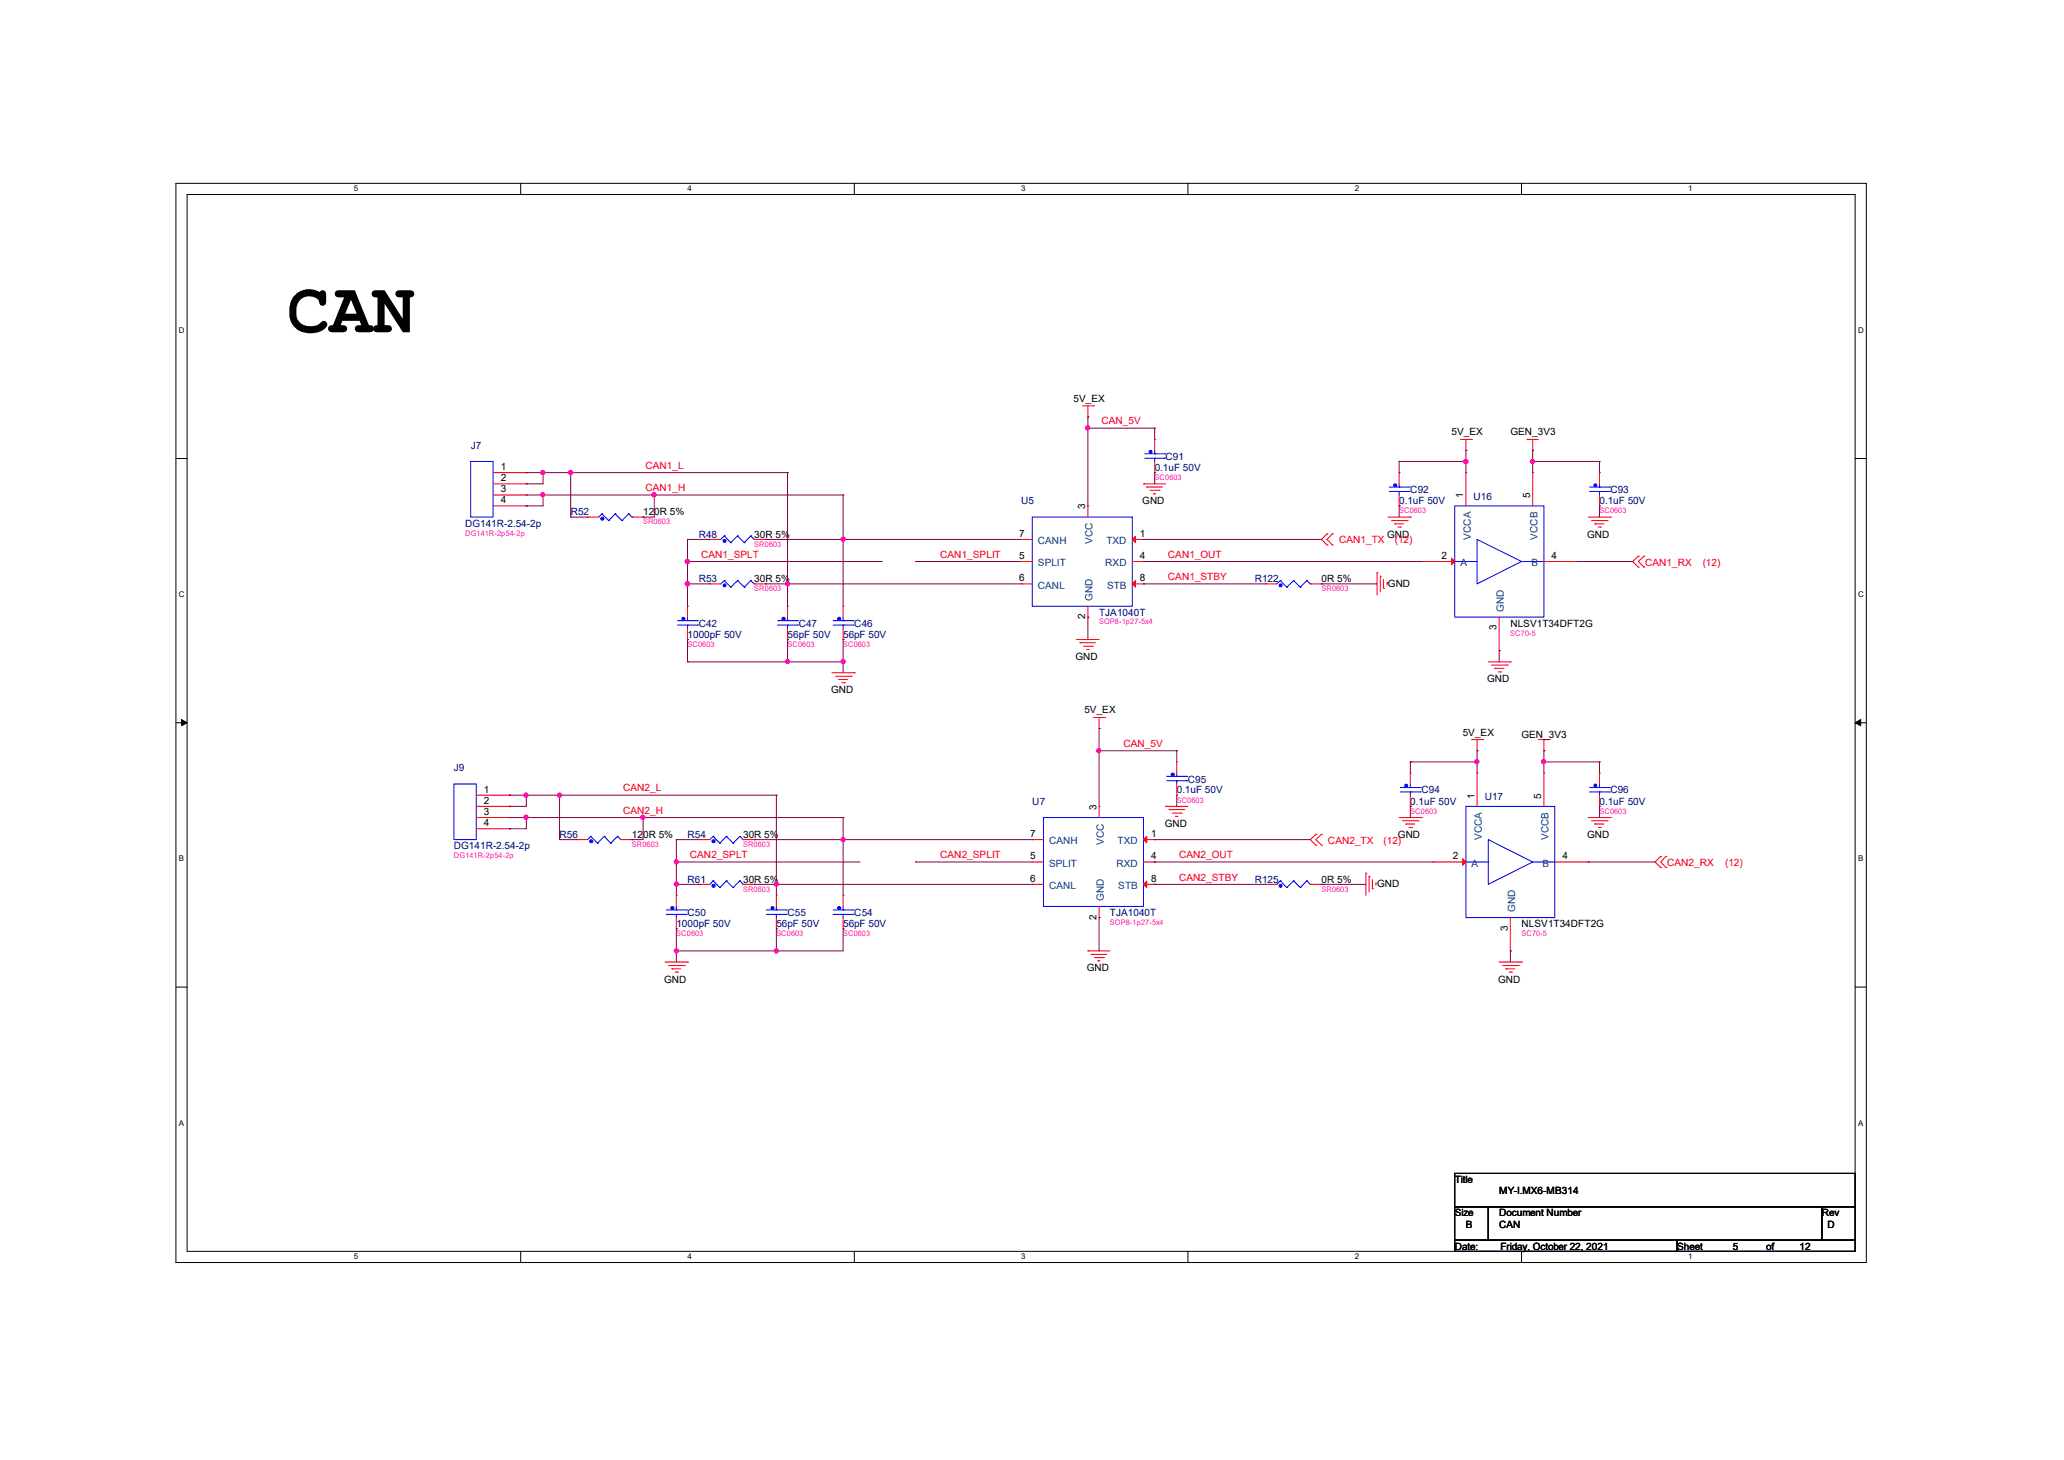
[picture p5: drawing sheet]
<svg xmlns="http://www.w3.org/2000/svg" width="297mm" height="210mm" viewBox="0 0 297 210" stroke-linecap="round" stroke-linejoin="round" font-family="sans-serif">
<path d="M25.3 26.4h243.3v155.2h-243.3zM26.9 28h240.1v152h-240.1z" fill="none" stroke="#000" stroke-width=".14"/>
<g fill="#fff">
<path d="M50.9 26.5h.6v1.2h-.6z"/>
<path d="M50.9 180.2h.6v1.2h-.6z"/>
</g>
<path d="M74.9 26.4v1.6M74.9 180v1.6" fill="none" stroke="#000" stroke-width=".14"/>
<g fill="#fff">
<path d="M98.9 26.5h.6v1.2h-.6z"/>
<path d="M98.9 180.2h.6v1.2h-.6z"/>
</g>
<path d="M122.9 26.4v1.6M122.9 180v1.6" fill="none" stroke="#000" stroke-width=".14"/>
<g fill="#fff">
<path d="M146.9 26.5h.6v1.2h-.6z"/>
<path d="M146.9 180.2h.6v1.2h-.6z"/>
</g>
<path d="M170.9 26.4v1.6M170.9 180v1.6" fill="none" stroke="#000" stroke-width=".14"/>
<g fill="#fff">
<path d="M194.9 26.5h.6v1.2h-.6z"/>
<path d="M194.9 180.2h.6v1.2h-.6z"/>
</g>
<path d="M218.9 26.4v1.6M218.9 180v1.6" fill="none" stroke="#000" stroke-width=".14"/>
<g fill="#fff">
<path d="M243 26.5h.5v1.2h-.5z"/>
<path d="M243 180.2h.5v1.2h-.5z"/>
<path d="M25.7 46.9h.8v1.2h-.8z"/>
<path d="M267.4 46.9h.7v1.2h-.7z"/>
<path d="M25.7 84.9h.8v1.2h-.8z"/>
<path d="M267.4 84.9h.7v1.2h-.7z"/>
</g>
<path d="M25.3 66h1.6M267 66h1.6" fill="none" stroke="#000" stroke-width=".14"/>
<g fill="#fff">
<path d="M25.7 122.9h.8v1.2h-.8z"/>
<path d="M267.4 122.9h.7v1.2h-.7z"/>
</g>
<path d="M25.3 104h1.6M267 104h1.6" fill="none" stroke="#000" stroke-width=".14"/>
<path d="M26.1 103.5l.8 .5-.8 .4zM267 104l.8-.5v.9z" fill="#000" stroke="#000" stroke-width=".14"/>
<g fill="#fff">
<path d="M25.7 161h.8v1.1h-.8z"/>
<path d="M267.4 161h.7v1.1h-.7z"/>
</g>
<path d="M25.3 142h1.6M267 142h1.6M209.3 168.8h57.7v4.8h-57.7zM209.3 173.6h4.9v4.8h-4.9zM209.3 178.4h32v1.6h-32zM214.2 173.6h48v4.8h-48zM241.3 178.4h25.7v1.6h-25.7zM262.2 173.6h4.8v4.8h-4.8z" fill="none" stroke="#000" stroke-width=".14"/>
<g fill="none" stroke="#f00" stroke-width=".14">
<path d="M155.7 58.4h1.7M156.5 60h.1M156.5 58.4v1.6M157.4 58.4h.1M71 69.6h4.7M71 68h4.7M71 71.2h4.7M71 72.8h4.7M75.7 68h.1M75.7 69.6h.1M75.7 71.2h.1M75.7 72.8h.1"/>
<path d="M84.5 74.4h.1M84.5 74.4h1.6M90.9 74.4h1.6M92.5 74.4h.1M102.2 77.6h.1M102.2 77.6h1.5M108.5 77.6h1.7M110.2 77.6h.1M146.9 77.6h.1M146.9 77.6h1.6M156.5 72.8h.1M156.5 72.8v1.6"/>
<path d="M162.9 77.6h1.6M164.5 69.6h.1M164.5 77.6h.1M164.5 69.6h3.2M165 70.1h.1M165 70.1h2.3M165.5 70.5h1.3M166 71h.1M166 71h.3M166.2 63.2h.1M166.2 68h.1M166.2 63.2v1.6"/>
<path d="M166.2 66.4v1.6M166.8 70.5h.1M191 76.8h.1M191 78.4h.1M191 76.8l-.8 .8 .8 .8M191.7 78.4h.1M191.7 76.8h.1M191.7 76.8l-.7 .8 .7 .8M199.7 74.4h3.2M200.2 74.9h2.3M200.7 75.4h.1M200.7 75.4h1.3"/>
<path d="M201.2 75.8h.3M201.3 68h.1M201.3 72.8h.1M201.3 68v1.6M201.3 71.2v1.6M201.5 75.8h.1M202.5 74.9h.1M202.9 74.4h.1M210.1 63.2h1.7M210.9 64.8h.1M210.9 68h.1M210.9 63.2v1.6"/>
<path d="M210.9 68v4.8M211.8 63.2h.1M219.8 63.2h.1M219.8 63.2h1.6M220.6 64.8h.1M220.6 68h.1M220.6 63.2v1.6M220.6 68v4.8M228.6 74.4h3.1M229 74.9h2.3M229.5 75.4h.1M229.5 75.4h1.3"/>
<path d="M230 75.8h.3M230.2 68h.1M230.2 72.8h.1M230.2 68v1.6M230.2 71.2v1.6M230.3 75.8h.1M231.3 74.9h.1M231.7 74.4h.1M98.9 87.2h.1M98.9 92h.1M98.9 87.2v1.6M98.9 90.4v1.6"/>
<path d="M102.2 84h.1M102.2 84h1.5M108.5 84h1.7M110.2 84h.1M113.3 87.2h.1M113.3 92h.1M113.3 87.2v1.6M113.3 90.4v1.6M119.7 96.8h3.2M120.2 97.3h2.3M120.7 97.7h.1M120.7 97.7h1.3"/>
<path d="M121.2 98.2h.3M121.3 87.2h.1M121.3 92h.1M121.3 87.2v1.6M121.3 90.4v1.6M121.5 98.2h.1M122.5 97.3h.1M122.9 96.8h.1M146.9 80.8h.1M146.9 84h.1M146.9 84h1.6M146.9 80.8h1.6"/>
<path d="M154.9 92h.1M154.9 92h3.3M155.4 92.5h.1M155.4 92.5h2.2M155.9 93h1.3M156.4 93.4h.1M156.4 93.4h.3M156.5 88.8h.1M156.5 87.2v1.6M157.2 93h.1M162.9 84h1.6M162.9 80.8h1.6"/>
<path d="M164.5 80.8h.1M164.5 84h.1M182.2 84h.1M182.2 84h1.5M188.6 84h1.6M190.2 84h.1M198.2 82.4h.1M198.2 82.4v3.2M198.6 82.9h.1M198.6 82.9v2.2M199.1 84.6h.1M199.1 83.4v1.2"/>
<path d="M199.6 83.8h.1M199.6 83.8v.4M204.6 80.8h.1M204.6 80.8h4.7M214.2 95.2h3.1M214.6 95.7h2.3M215.1 96.1h.1M215.1 96.1h1.3M215.6 96.6h.3M215.7 93.6h.1M215.7 88.8v4.8M215.9 96.6h.1"/>
<path d="M216.9 95.7h.1M217.3 95.2h.1M222.2 80.8h4.7M226.9 80.8h.1M235.8 80h.1M235.8 81.6h.1M235.8 80l-.9 .8 .9 .8M236.6 81.6h.1M236.6 80h.1M236.6 80l-.8 .8 .8 .8M68.5 116h4.8M68.5 117.6h4.8"/>
<path d="M68.5 114.4h4.8M68.5 119.2h4.8M73.3 114.4h.1M73.3 116h.1M73.3 117.6h.1M73.3 119.2h.1M157.4 103.2h1.6M158.2 104.8h.1M158.2 116h.1M158.2 103.2v1.6M158.2 116v1.6M159 103.2h.1"/>
<path d="M167.7 116h.1M167.7 116h3.2M168.2 116.5h.1M168.2 116.5h2.3M168.7 117h1.3M169.2 117.4h.1M169.2 117.4h.3M169.3 109.6h.1M169.3 114.4h.1M169.3 109.6v1.6M169.3 112.8v1.6M170 117h.1"/>
<path d="M201.3 117.6h3.3M201.8 118.1h2.2M202.3 118.5h.1M202.3 118.5h1.3M202.8 119h.3M202.9 111.2h.1M202.9 116h.1M202.9 111.2v1.6M202.9 114.4v1.6M203.1 119h.1M204 118.1h.1M204.6 117.6h.1"/>
<path d="M211.8 106.4h1.6M212.6 108h.1M212.6 111.2h.1M212.6 106.4v1.6M212.6 111.2v4.8M213.4 106.4h.1M221.4 106.4h1.6M222.2 108h.1M222.2 111.2h.1M222.2 106.4v1.6M222.2 111.2v4.8M223 106.4h.1"/>
<path d="M228.6 117.6h3.1M229 118.1h2.3M229.5 118.5h.1M229.5 118.5h1.3M230 119h.3M230.2 111.2h.1M230.2 116h.1M230.2 111.2v1.6M230.2 114.4v1.6M230.3 119h.1M231.3 118.1h.1M231.7 117.6h.1"/>
<path d="M82.9 120.8h.1M82.9 120.8h1.6M89.3 120.8h1.6M90.9 120.8h.1M95.7 138.4h3.2M96.2 138.9h2.3M96.7 139.4h.1M96.7 139.4h1.3M97.2 139.8h.3M97.3 128.8h.1M97.3 133.6h.1M97.3 128.8v1.6"/>
<path d="M97.3 132v1.6M97.5 139.8h.1M98.5 138.9h.1M98.9 138.4h.1M100.5 120.8h.1M100.5 127.2h.1M100.5 120.8h1.7M100.5 127.2h1.7M106.9 120.8h1.6M106.9 127.2h1.6M108.5 120.8h.1M108.5 127.2h.1"/>
<path d="M111.7 128.8h.1M111.7 133.6h.1M111.7 128.8v1.6M111.7 132v1.6M121.3 128.8h.1M121.3 133.6h.1M121.3 128.8v1.6M121.3 132v1.6M148.5 124h.1M148.5 127.2h.1M148.5 120.8h.1M148.5 120.8h1.7"/>
<path d="M148.5 124h1.7M148.5 127.2h1.7M156.5 136.8h.1M156.5 136.8h3.2M157 137.3h.1M157 137.3h2.3M157.5 137.8h1.3M158 138.2h.1M158 138.2h.3M158.2 132h.1M158.2 130.4v1.6M158.8 137.8h.1"/>
<path d="M164.5 120.8h1.7M164.5 124h1.7M164.5 127.2h1.7M166.2 120.8h.1M166.2 124h.1M166.2 127.2h.1M182.2 127.2h.1M182.2 127.2h1.5M188.6 127.2h1.6M189.4 120h.1M189.4 121.6h.1M189.4 120l-.8 .8 .8 .8"/>
<path d="M190.2 121.6h.1M190.2 120h.1M190.2 127.2h.1M190.2 120l-.8 .8 .8 .8M196.6 125.6h.1M196.6 125.6v3.2M197 126.1h.1M197 126.1v2.2M197.5 127.8h.1M197.5 126.5v1.3M198 127h.1M198 127v.3"/>
<path d="M206.2 124h.1M206.2 124h4.7M215.7 138.4h3.2M216.2 138.9h2.3M216.7 139.4h.1M216.7 139.4h1.3M217.2 139.8h.3M217.3 136.8h.1M217.3 132v4.8M217.5 139.8h.1M218.5 138.9h.1M218.9 138.4h.1"/>
<path d="M223.7 124h4.9M228.6 124h.1M239 123.2h.1M239 124.8h.1M239 123.2l-.8 .8 .8 .8M239.7 124.8h.1M239.7 123.2h.1M239.7 123.2l-.7 .8 .7 .8"/>
</g>
<g fill="none" stroke="#00f" stroke-width=".14">
<path d="M67.7 66.4h3.3v8h-3.3zM86.6 73.9h.1M86.6 73.9l-.5 .5M86.6 73.9l1 1M87.6 74.9h.1M88.5 73.9h.1M88.5 73.9l-.9 1M88.5 73.9l1 1M89.5 74.9h.1M90.5 73.9h.1M90.5 73.9l-1 1M90.5 73.9l.4 .5"/>
<path d="M90.9 74.4h.1M104.2 77.1h.1M104.2 77.1l-.5 .5M104.2 77.1l1 1M105.2 78.1h.1M106.1 77.1h.1M106.1 77.1l-.9 1M106.1 77.1l1 1M107.1 78.1h.1M108 77.1h.1M108 77.1l-.9 1M108 77.1l.5 .5"/>
<path d="M108.5 77.6h.1M148.5 74.4h14.4v12.8h-14.4zM164.7 65.9h2.9M164.7 65.3h2.9M166.2 65.9h.1M166.2 65.3h.1M166.2 64.8v.5M166.2 65.9v.5M167.6 65.9h.1M167.6 65.3h.1M199.9 70.7h2.9M199.9 70.1h2.9"/>
<path d="M201.3 70.7h.1M201.3 70.1h.1M201.3 69.6v.5M201.3 70.7v.5M202.8 70.7h.1M202.8 70.1h.1M209.3 72.8h12.9v16h-12.9zM212.6 77.6l6.3 3.2-6.3 3.2zM228.7 70.7h2.9M228.7 70.1h2.9M230.2 70.7h.1M230.2 70.1h.1"/>
<path d="M230.2 69.6v.5M230.2 70.7v.5M231.6 70.7h.1M231.6 70.1h.1M97.5 89.9h2.9M97.5 89.3h2.9M98.9 89.9h.1M98.9 89.3h.1M98.9 88.8v.5M98.9 89.9v.5M100.4 89.9h.1M100.4 89.3h.1"/>
<path d="M104.2 83.5h.1M104.2 83.5l-.5 .5M104.2 83.5l1 1M105.2 84.5h.1M106.1 83.5h.1M106.1 83.5l-.9 1M106.1 83.5l1 1M107.1 84.5h.1M108 83.5h.1M108 83.5l-.9 1M108 83.5l.5 .5M108.5 84h.1"/>
<path d="M111.9 89.9h2.9M111.9 89.3h2.9M113.3 89.9h.1M113.3 89.3h.1M113.3 88.8v.5M113.3 89.9v.5M114.8 89.9h.1M114.8 89.3h.1M119.9 89.9h2.9M119.9 89.3h2.9M121.3 89.9h.1M121.3 89.3h.1"/>
<path d="M121.3 88.8v.5M121.3 89.9v.5M122.8 89.9h.1M122.8 89.3h.1M184.2 83.5h.1M184.2 83.5l-.5 .5M184.2 83.5l1 1M185.2 84.5h.1M186.1 83.5h.1M186.1 83.5l-.9 1M186.1 83.5l1 1M187.1 84.5h.1"/>
<path d="M188 83.5h.1M188 83.5l-.9 1M188 83.5l.6 .5M188.6 84h.1M209.3 80.8h.1M209.3 80.8h3.3M218.9 80.8h3.3M222.2 80.8h.1M65.3 112.8h3.2v8h-3.2zM150.2 117.6h14.3v12.8h-14.3zM167.9 112.3h2.9M167.9 111.7h2.9"/>
<path d="M169.3 112.3h.1M169.3 111.7h.1M169.3 111.2v.5M169.3 112.3v.5M170.8 112.3h.1M170.8 111.7h.1M201.5 113.9h2.9M201.5 113.3h2.9M202.9 113.9h.1M202.9 113.3h.1M202.9 112.8v.5M202.9 113.9v.5"/>
<path d="M204.4 113.9h.1M204.4 113.3h.1M210.9 116h12.8v16h-12.8zM228.7 113.9h2.9M228.7 113.3h2.9M230.2 113.9h.1M230.2 113.3h.1M230.2 112.8v.5M230.2 113.9v.5M231.6 113.9h.1M231.6 113.3h.1M85 120.3h.1"/>
<path d="M85 120.3l-.5 .5M85 120.3l1 1M86 121.3h.1M87 120.3h.1M87 120.3l-1 1M87 120.3l.9 1M87.9 121.3h.1M88.9 120.3h.1M88.9 120.3l-1 1M88.9 120.3l.4 .5M89.3 120.8h.1M95.9 131.5h2.9"/>
<path d="M95.9 130.9h2.9M97.3 131.5h.1M97.3 130.9h.1M97.3 130.4v.5M97.3 131.5v.5M98.8 131.5h.1M98.8 130.9h.1M102.6 120.3h.1M102.6 126.7h.1M102.6 120.3l-.4 .5M102.6 120.3l1 1M102.6 126.7l-.4 .5"/>
<path d="M102.6 126.7l1 1M103.6 121.3h.1M103.6 127.7h.1M104.5 120.3h.1M104.5 126.7h.1M104.5 120.3l-.9 1M104.5 120.3l1 1M104.5 126.7l-.9 1M104.5 126.7l1 1M105.5 121.3h.1M105.5 127.7h.1M106.5 120.3h.1"/>
<path d="M106.5 126.7h.1M106.5 120.3l-1 1M106.5 120.3l.4 .5M106.5 126.7l-1 1M106.5 126.7l.4 .5M106.9 120.8h.1M106.9 127.2h.1M110.3 131.5h2.9M110.3 130.9h2.9M111.7 131.5h.1M111.7 130.9h.1M111.7 130.4v.5"/>
<path d="M111.7 131.5v.5M113.2 131.5h.1M113.2 130.9h.1M119.9 131.5h2.9M119.9 130.9h2.9M121.3 131.5h.1M121.3 130.9h.1M121.3 130.4v.5M121.3 131.5v.5M122.8 131.5h.1M122.8 130.9h.1M184.2 126.7h.1"/>
<path d="M184.2 126.7l-.5 .5M184.2 126.7l1 1M185.2 127.7h.1M186.1 126.7h.1M186.1 126.7l-.9 1M186.1 126.7l1 1M187.1 127.7h.1M188 126.7h.1M188 126.7l-.9 1M188 126.7l.6 .5M188.6 127.2h.1M210.9 124h.1"/>
<path d="M210.9 124h3.3M214.2 120.8l6.4 3.2-6.4 3.2zM220.6 124h3.1M223.7 124h.1"/>
</g>
<g fill="#f00" stroke="#f00" stroke-width=".14">
<path d="M164.5 120.8l.5-.5v.9z"/>
<path d="M164.5 127.2l.5-.5v1z"/>
<path d="M210.5 123.5l.4 .5-.4 .5z"/>
<path d="M163.4 77.1v1l-.5-.5z"/>
<path d="M163.4 83.5v1l-.5-.5z"/>
<path d="M208.9 80.3l.4 .5-.4 .4z"/>
</g>
<g fill="#00f" stroke="#00f" stroke-width=".14">
<circle cx="165.6" cy="65" r=".21"/>
<circle cx="104.3" cy="77.8" r=".21"/>
<circle cx="102.7" cy="121" r=".22"/>
<circle cx="120.8" cy="89" r=".22"/>
<circle cx="168.8" cy="111.4" r=".22"/>
<circle cx="111.2" cy="130.6" r=".21"/>
<circle cx="112.8" cy="89" r=".22"/>
<circle cx="200.8" cy="69.8" r=".22"/>
<circle cx="120.8" cy="130.6" r=".22"/>
<circle cx="229.6" cy="69.8" r=".21"/>
<circle cx="104.3" cy="84.2" r=".21"/>
<circle cx="85.1" cy="121" r=".22"/>
<circle cx="102.7" cy="127.4" r=".22"/>
<circle cx="229.6" cy="113" r=".21"/>
<circle cx="184.3" cy="84.2" r=".21"/>
<circle cx="184.3" cy="127.4" r=".21"/>
<circle cx="202.4" cy="113" r=".21"/>
<circle cx="98.3" cy="89" r=".21"/>
<circle cx="96.8" cy="130.6" r=".22"/>
<circle cx="86.7" cy="74.6" r=".22"/>
</g>
<g fill="none" stroke="#800040" stroke-width=".14">
<path d="M156.5 60h.1M156.5 60v12.8M75.7 69.6h.1M75.7 72.8h.1M75.7 68h.1M75.7 71.2h.1M75.7 68h37.6M75.7 71.2h45.6M78.1 68h.1M78.1 71.2h.1M78.1 68v1.6h-2.4M78.1 71.2v1.6h-2.4"/>
<path d="M82.1 74.4h.1M82.1 68h.1M82.1 74.4h2.4M82.1 68v6.4M92.5 74.4h.1M94.1 71.2h.1M94.1 71.2v3.2h-1.6M98.9 77.6h.1M98.9 77.6h3.3M98.9 77.6v9.6M110.2 77.6h.1M110.2 77.6h36.7"/>
<path d="M113.3 68h.1M113.3 68v19.2M121.3 77.6h.1M121.3 71.2h.1M121.3 71.2v16M156.5 61.6h.1M156.5 61.6h9.7M164.5 77.6h.1M164.5 77.6h25.7M166.2 61.6h.1M166.2 68h.1M166.2 61.6v1.6"/>
<path d="M166.2 68v1.6M201.3 66.4h.1M201.3 72.8h.1M201.3 66.4h9.6M201.3 66.4v1.6M201.3 72.8v1.6M210.9 64.8h.1M210.9 66.4h.1M210.9 64.8v3.2M220.6 66.4h.1M220.6 64.8h.1M220.6 66.4h9.6"/>
<path d="M220.6 64.8v3.2M230.2 72.8h.1M230.2 66.4h.1M230.2 66.4v1.6M230.2 72.8v1.6M98.9 95.2h.1M98.9 80.8h.1M98.9 84h.1M98.9 92h.1M98.9 95.2h22.4M98.9 84h3.3M98.9 92v3.2"/>
<path d="M98.9 80.8h28.1M110.2 84h.1M110.2 84h36.7M113.3 84h.1M113.3 92h.1M113.3 95.2h.1M113.3 92v3.2M121.3 92h.1M121.3 95.2h.1M121.3 92v4.8M131.7 80.8h.1M131.7 80.8h15.2"/>
<path d="M156.5 88.8h.1M156.5 88.8v3.2M164.5 80.8h.1M164.5 84h.1M164.5 84h17.7M164.5 80.8h40.1M190.2 84h.1M190.2 84h8M215.7 93.6h.1M215.7 93.6v1.6M226.9 80.8h.1M226.9 80.8h8"/>
<path d="M73.3 116h.1M73.3 119.2h.1M73.3 114.4h.1M73.3 117.6h.1M73.3 114.4h38.4M73.3 117.6h48M75.7 114.4h.1M75.7 117.6h.1M75.7 114.4v1.6h-2.4M75.7 117.6v1.6h-2.4M80.5 114.4h.1M80.5 114.4v6.4"/>
<path d="M92.5 117.6h.1M92.5 117.6v3.2h-1.6M111.7 114.4h.1M111.7 114.4v14.4M121.3 117.6h.1M121.3 117.6v11.2M158.2 104.8h.1M158.2 108h.1M158.2 104.8v11.2M158.2 108h11.1M169.3 114.4h.1M169.3 108h.1"/>
<path d="M169.3 108v1.6M169.3 114.4v1.6M202.9 109.6h.1M202.9 116h.1M202.9 109.6h9.7M202.9 109.6v1.6M202.9 116v1.6M212.6 108h.1M212.6 109.6h.1M212.6 108v3.2M222.2 109.6h.1M222.2 108h.1"/>
<path d="M222.2 108v3.2M222.2 109.6h8M230.2 116h.1M230.2 109.6h.1M230.2 109.6v1.6M230.2 116v1.6M80.5 120.8h.1M80.5 120.8h2.4M90.9 120.8h.1M97.3 124h.1M97.3 127.2h.1M97.3 120.8h.1"/>
<path d="M97.3 133.6h.1M97.3 136.8h.1M97.3 120.8h3.2M97.3 127.2h3.2M97.3 120.8v8M97.3 133.6v4.8M97.3 124h26.4M108.5 127.2h.1M108.5 120.8h.1M108.5 120.8h40M108.5 127.2h40M111.7 127.2h.1"/>
<path d="M111.7 133.6h.1M111.7 136.8h.1M111.7 133.6v3.2M121.3 120.8h.1M121.3 133.6h.1M121.3 133.6v3.2h-24M131.7 124h.1M131.7 124h16.8M158.2 132h.1M158.2 132v4.8M166.2 124h.1M166.2 127.2h.1"/>
<path d="M166.2 120.8h.1M166.2 120.8h22.4M166.2 127.2h16M166.2 124h40M190.2 127.2h.1M190.2 127.2h6.4M217.3 136.8h.1M217.3 136.8v1.6M228.6 124h.1M228.6 124h9.6"/>
</g>
<g fill="#f0f" stroke="#f0f" stroke-width=".14">
<circle cx="78.1" cy="68" r=".3"/>
<circle cx="94.1" cy="71.2" r=".3"/>
<circle cx="78.1" cy="71.2" r=".3"/>
<circle cx="92.5" cy="117.6" r=".3"/>
<circle cx="75.7" cy="117.6" r=".3"/>
<circle cx="80.5" cy="114.4" r=".3"/>
<circle cx="82.1" cy="68" r=".3"/>
<circle cx="121.3" cy="77.6" r=".3"/>
<circle cx="113.3" cy="84" r=".3"/>
<circle cx="98.9" cy="84" r=".32"/>
<circle cx="98.9" cy="80.8" r=".32"/>
<circle cx="121.3" cy="95.2" r=".3"/>
<circle cx="113.3" cy="95.2" r=".3"/>
<circle cx="156.5" cy="61.6" r=".3"/>
<circle cx="220.5" cy="66.4" r=".3"/>
<circle cx="210.9" cy="66.4" r=".32"/>
<circle cx="111.7" cy="127.2" r=".3"/>
<circle cx="97.3" cy="127.2" r=".3"/>
<circle cx="97.3" cy="124" r=".3"/>
<circle cx="121.3" cy="120.8" r=".3"/>
<circle cx="111.7" cy="136.8" r=".3"/>
<circle cx="158.1" cy="108" r=".3"/>
<circle cx="222.1" cy="109.6" r=".3"/>
<circle cx="212.5" cy="109.6" r=".3"/>
<circle cx="97.3" cy="136.8" r=".3"/>
<circle cx="75.7" cy="114.4" r=".3"/>
</g>
<text font-size="10.2" x="41.3" y="47.8">CAN</text>
<g font-size="1.4">
<text x="154.5" y="57.8">5V_EX</text>
<text x="208.9" y="62.6">5V_EX</text>
<text x="217.3" y="62.6">GEN_3V3</text>
<text x="72.1" y="67.6">1</text>
<text x="72.1" y="69.2">2</text>
<text x="72.1" y="70.8">3</text>
<text x="210.6" y="71.7" transform="rotate(-90 210.6 71.7)">1</text>
<text x="220.2" y="71.7" transform="rotate(-90 220.2 71.7)">5</text>
<text x="72.1" y="72.4">4</text>
<text x="92.5" y="74.1">120R 5%</text>
<text x="108.5" y="77.3">30R 5%</text>
<text x="146.6" y="77.2">7</text>
<text x="156.2" y="73.3" transform="rotate(-90 156.2 73.3)">3</text>
<text x="164" y="77.2">1</text>
<text x="164.4" y="72.6">GND</text>
<text x="199.6" y="77.3">GND</text>
<text x="228.4" y="77.3">GND</text>
<text x="108.5" y="83.7">30R 5%</text>
<text x="146.6" y="80.4">5</text>
<text x="146.6" y="83.6">6</text>
<text x="164" y="80.4">4</text>
<text x="164" y="83.6">8</text>
<text x="190.2" y="83.7">0R 5%</text>
<text x="207.4" y="80.4">2</text>
<text x="223.3" y="80.4">4</text>
<text x="156.2" y="89.1" transform="rotate(-90 156.2 89.1)">2</text>
<text x="199.7" y="84.4">GND</text>
<text x="154.8" y="95">GND</text>
<text x="215.4" y="90.7" transform="rotate(-90 215.4 90.7)">3</text>
<text x="217.3" y="90.1">NLSV1T34DFT2G</text>
<text x="119.6" y="99.7">GND</text>
<text x="214" y="98.1">GND</text>
<text x="156" y="102.6">5V_EX</text>
<text x="210.5" y="105.8">5V_EX</text>
<text x="218.9" y="106.1">GEN_3V3</text>
<text x="69.6" y="114">1</text>
<text x="69.6" y="115.6">2</text>
<text x="69.6" y="117.2">3</text>
<text x="69.6" y="118.8">4</text>
<text x="157.8" y="116.5" transform="rotate(-90 157.8 116.5)">3</text>
<text x="167.6" y="119">GND</text>
<text x="212.2" y="114.9" transform="rotate(-90 212.2 114.9)">1</text>
<text x="221.8" y="114.9" transform="rotate(-90 221.8 114.9)">5</text>
<text x="90.9" y="120.6">120R 5%</text>
<text x="106.9" y="120.6">30R 5%</text>
<text x="148.3" y="123.6">5</text>
<text x="148.3" y="120.4">7</text>
<text x="165.7" y="120.4">1</text>
<text x="165.7" y="123.6">4</text>
<text x="201.2" y="120.6">GND</text>
<text x="209" y="123.6">2</text>
<text x="224.8" y="123.6">4</text>
<text x="228.4" y="120.6">GND</text>
<text x="106.9" y="127">30R 5%</text>
<text x="148.3" y="126.8">6</text>
<text x="165.7" y="126.8">8</text>
<text x="190.2" y="127">0R 5%</text>
<text x="198.2" y="127.6">GND</text>
<text x="157.8" y="132.3" transform="rotate(-90 157.8 132.3)">2</text>
<text x="217" y="133.9" transform="rotate(-90 217 133.9)">3</text>
<text x="218.9" y="133.4">NLSV1T34DFT2G</text>
<text x="95.6" y="141.4">GND</text>
<text x="156.4" y="139.7">GND</text>
<text x="215.6" y="141.4">GND</text>
<text x="209.3" y="170.1">Title</text>
<text x="215.7" y="171.8">MY-I.MX6-MB314</text>
<text x="209.3" y="175">Size</text>
<text x="209.3" y="179.8">Date:</text>
<text x="210.9" y="176.6">B</text>
<text x="215.7" y="175">Document Number</text>
<text x="215.7" y="176.6">CAN</text>
<text x="215.9" y="179.8">Friday, October 22, 2021</text>
<text x="241.3" y="179.8">Sheet</text>
<text x="249.3" y="179.8">5</text>
<text x="254.2" y="179.8">of</text>
<text x="259" y="179.8">12</text>
<text x="262.2" y="175">Rev</text>
<text x="263" y="176.6">D</text>
</g>
<g font-size="1.4" fill="#000080">
<text x="67.7" y="64.6">J7</text>
<text x="166.2" y="67.7">0.1uF 50V</text>
<text x="167.7" y="66.1">C91</text>
<text x="202.9" y="71">C92</text>
<text x="212" y="71.9">U16</text>
<text x="231.7" y="71">C93</text>
<text x="66.9" y="75.7">DG141R-2.54-2p</text>
<text x="82.1" y="74.1">R52</text>
<text x="100.5" y="77.3">R48</text>
<text x="146.9" y="72.6">U5</text>
<text x="201.3" y="72.6">0.1uF 50V</text>
<text x="230.2" y="72.6">0.1uF 50V</text>
<text x="100.5" y="83.7">R53</text>
<text x="180.6" y="83.7">R122</text>
<text x="158.2" y="88.6">TJA1040T</text>
<text x="98.9" y="91.7">1000pF 50V</text>
<text x="100.5" y="90.1">C42</text>
<text x="113.3" y="91.7">56pF 50V</text>
<text x="114.9" y="90.1">C47</text>
<text x="121.3" y="91.7">56pF 50V</text>
<text x="122.9" y="90.1">C46</text>
<text x="65.3" y="111">J9</text>
<text x="170.9" y="112.6">C95</text>
<text x="148.5" y="115.7">U7</text>
<text x="169.3" y="114.1">0.1uF 50V</text>
<text x="202.9" y="115.7">0.1uF 50V</text>
<text x="204.6" y="114.1">C94</text>
<text x="213.7" y="115.1">U17</text>
<text x="230.2" y="115.7">0.1uF 50V</text>
<text x="231.7" y="114.1">C96</text>
<text x="65.3" y="122.1">DG141R-2.54-2p</text>
<text x="80.5" y="120.6">R56</text>
<text x="98.9" y="120.6">R54</text>
<text x="98.9" y="127">R61</text>
<text x="98.9" y="131.7">C50</text>
<text x="113.3" y="131.7">C55</text>
<text x="122.9" y="131.7">C54</text>
<text x="159.7" y="131.7">TJA1040T</text>
<text x="180.6" y="127">R125</text>
<text x="97.3" y="133.4">1000pF 50V</text>
<text x="111.7" y="133.4">56pF 50V</text>
<text x="121.3" y="133.4">56pF 50V</text>
</g>
<g font-size="1.4" fill="#f00">
<text x="158.5" y="61">CAN_5V</text>
<text x="92.9" y="70.7">CAN1_H</text>
<text x="92.9" y="67.4">CAN1_L</text>
<text x="100.9" y="80.2">CAN1_SPLT</text>
<text x="135.3" y="80.2">CAN1_SPLIT</text>
<text x="168.1" y="80.2">CAN1_OUT</text>
<text x="168.1" y="83.4">CAN1_STBY</text>
<text x="192.7" y="78.1">CAN1_TX</text>
<text x="200.7" y="78.1">(12)</text>
<text x="236.7" y="81.4">CAN1_RX</text>
<text x="245" y="81.4">(12)</text>
<text x="161.7" y="107.4">CAN_5V</text>
<text x="89.7" y="113.8">CAN2_L</text>
<text x="89.7" y="117.1">CAN2_H</text>
<text x="99.3" y="123.4">CAN2_SPLT</text>
<text x="135.3" y="123.4">CAN2_SPLIT</text>
<text x="169.7" y="123.4">CAN2_OUT</text>
<text x="191.1" y="121.4">CAN2_TX</text>
<text x="199.1" y="121.4">(12)</text>
<text x="239.9" y="124.5">CAN2_RX</text>
<text x="248.2" y="124.5">(12)</text>
<text x="169.7" y="126.7">CAN2_STBY</text>
</g>
<g font-size="1.4" fill="#004080">
<text x="211.6" y="77.6" transform="rotate(-90 211.6 77.6)">VCCA</text>
<text x="221.2" y="77.6" transform="rotate(-90 221.2 77.6)">VCCB</text>
<text x="149.4" y="81.5">SPLIT</text>
<text x="149.4" y="78.3">CANH</text>
<text x="157.2" y="78.3" transform="rotate(-90 157.2 78.3)">VCC</text>
<text x="159" y="81.5">RXD</text>
<text x="159.2" y="78.3">TXD</text>
<text x="210.1" y="81.5">A</text>
<text x="220.4" y="81.5">B</text>
<text x="149.4" y="84.7">CANL</text>
<text x="157.2" y="86.4" transform="rotate(-90 157.2 86.4)">GND</text>
<text x="159.3" y="84.7">STB</text>
<text x="216.4" y="88" transform="rotate(-90 216.4 88)">GND</text>
<text x="151" y="124.7">SPLIT</text>
<text x="151" y="121.5">CANH</text>
<text x="158.8" y="121.5" transform="rotate(-90 158.8 121.5)">VCC</text>
<text x="160.7" y="124.7">RXD</text>
<text x="160.8" y="121.5">TXD</text>
<text x="211.8" y="124.7">A</text>
<text x="213.2" y="120.9" transform="rotate(-90 213.2 120.9)">VCCA</text>
<text x="222" y="124.7">B</text>
<text x="222.8" y="120.9" transform="rotate(-90 222.8 120.9)">VCCB</text>
<text x="151" y="127.9">CANL</text>
<text x="158.8" y="129.6" transform="rotate(-90 158.8 129.6)">GND</text>
<text x="160.9" y="127.9">STB</text>
<text x="218" y="131.2" transform="rotate(-90 218 131.2)">GND</text>
</g>
<g font-size="1.1">
<text x="50.9" y="27.5">5</text>
<text x="98.9" y="27.5">4</text>
<text x="146.9" y="27.5">3</text>
<text x="194.9" y="27.5">2</text>
<text x="243" y="27.5">1</text>
<text x="25.7" y="47.9">D</text>
<text x="267.4" y="47.9">D</text>
<text x="25.7" y="85.9">C</text>
<text x="267.4" y="85.9">C</text>
<text x="25.7" y="123.9">B</text>
<text x="267.4" y="123.9">B</text>
<text x="25.7" y="161.9">A</text>
<text x="267.4" y="161.9">A</text>
<text x="50.9" y="181.1">5</text>
<text x="98.9" y="181.1">4</text>
<text x="146.9" y="181.1">3</text>
<text x="194.9" y="181.1">2</text>
<text x="243" y="181.1">1</text>
</g>
<g font-size="1.1" fill="#f0f">
<text x="166.2" y="69">SC0603</text>
<text x="66.9" y="77">DG141R-2p54-2p</text>
<text x="92.5" y="75.4">SR0603</text>
<text x="201.3" y="73.8">SC0603</text>
<text x="230.2" y="73.8">SC0603</text>
<text x="108.5" y="78.7">SR0603</text>
<text x="108.5" y="85">SR0603</text>
<text x="158.2" y="89.8">SOP8-1p27-5x4</text>
<text x="190.2" y="85">SR0603</text>
<text x="98.9" y="93">SC0603</text>
<text x="113.3" y="93">SC0603</text>
<text x="121.3" y="93">SC0603</text>
<text x="217.3" y="91.4">SC70-5</text>
<text x="169.3" y="115.4">SC0603</text>
<text x="202.9" y="117">SC0603</text>
<text x="230.2" y="117">SC0603</text>
<text x="65.3" y="123.4">DG141R-2p54-2p</text>
<text x="90.9" y="121.8">SR0603</text>
<text x="106.9" y="121.8">SR0603</text>
<text x="106.9" y="128.3">SR0603</text>
<text x="190.2" y="128.3">SR0603</text>
<text x="97.3" y="134.7">SC0603</text>
<text x="111.7" y="134.7">SC0603</text>
<text x="121.3" y="134.7">SC0603</text>
<text x="159.7" y="133.1">SOP8-1p27-5x4</text>
<text x="218.9" y="134.7">SC70-5</text>
</g>
</svg>
